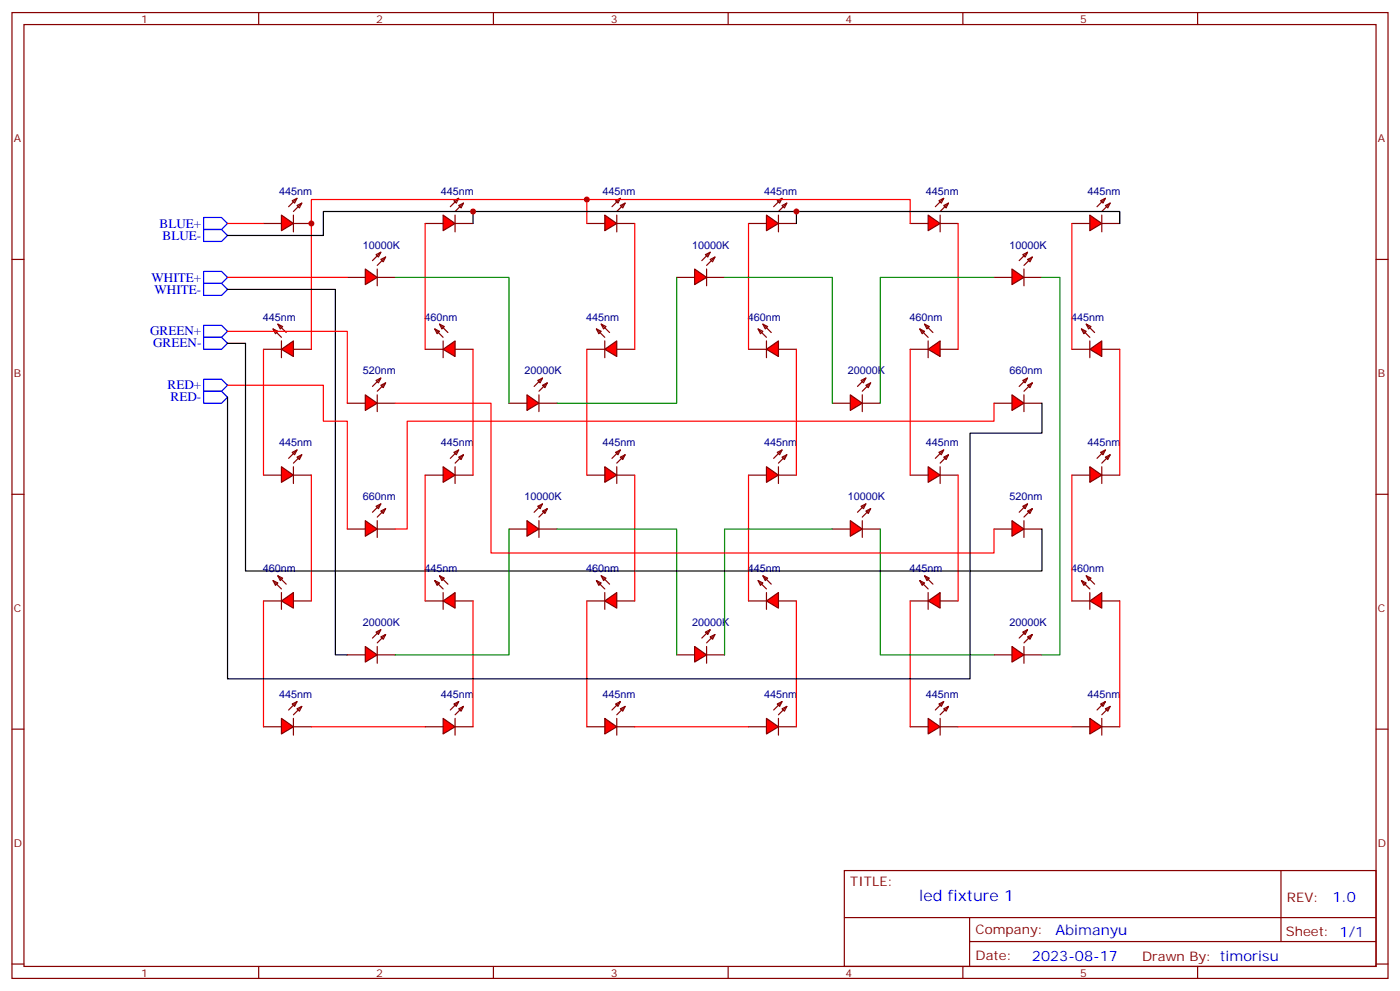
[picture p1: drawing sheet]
<svg xmlns="http://www.w3.org/2000/svg" width="412mm" height="292mm" viewBox="0 0 412 292" stroke-linecap="round" stroke-linejoin="round" font-family="sans-serif">
<g fill="none" stroke="#870000" stroke-width=".35">
<path d="M3.5 3.7h405.4v284.3h-405.4zM7.1 7.2h398.2v277.3h-398.2zM76.2 3.7v3.5M145.3 3.7v3.5M214.5 3.7v3.5M283.6 3.7v3.5M352.8 3.7v3.5M3.5 76.4h3.6M86.4 63.3v5M405.3 76.4h3.6M3.5 145.5h3.6M405.3 145.5h3.6"/>
<path d="M3.5 214.7h3.6M405.3 214.7h3.6M248.7 256.3h156.6v28.2h-156.6zM377.3 256.3v20.9M248.7 270.1h156.5M285.6 277.2h119.6M285.6 270.1v14.2M3.5 283.8h3.6M76.2 284.5v3.5M145.3 284.5v3.5M214.5 284.5v3.5M283.6 284.5v3.5"/>
<path d="M352.8 284.5v3.5M405.3 283.8h3.6"/>
</g>
<path d="M82.9 63.3l3.5 2.5-3.5 2.1z" fill="#f00" stroke="#870000" stroke-width=".35"/>
<path d="M86.1 59.1l1.4-.7-.7 1.4zM87.5 58.4l-2.5 2.5M88.9 59.8l-2.5 2.5M77.6 65.8h5.3M86.4 65.8h5.3M87.5 60.5l1.4-.7-.7 1.4zM82.9 100.4v4.9" fill="none" stroke="#870000" stroke-width=".35"/>
<path d="M82.9 102.8l3.5-2.4v4.6z" fill="#f00" stroke="#870000" stroke-width=".35"/>
<path d="M80.4 96.8l1.4 .7-.7 .7zM80.4 96.8l2.5 2.5M81.8 95.4l1.5 .7-.8 .7zM81.8 95.4l2.5 2.5M77.6 102.8h5.3M86.4 102.8h5.3M86.4 137.4v4.9" fill="none" stroke="#870000" stroke-width=".35"/>
<path d="M82.9 137.4l3.5 2.5-3.5 2.1z" fill="#f00" stroke="#870000" stroke-width=".35"/>
<path d="M77.6 139.9h5.3M86.1 133.2l1.4-.7-.7 1.4zM86.4 139.9h5.3M87.5 134.6l1.4-.7-.7 1.4zM87.5 132.5l-2.5 2.4M88.9 133.9l-2.5 2.4M82.9 174.4v5" fill="none" stroke="#870000" stroke-width=".35"/>
<path d="M82.9 176.9l3.5-2.5v4.6z" fill="#f00" stroke="#870000" stroke-width=".35"/>
<path d="M77.6 176.9h5.3M80.4 170.9l1.4 .7-.7 .7zM80.4 170.9l2.5 2.5M81.8 169.5l1.5 .7-.8 .7zM81.8 169.5l2.5 2.5M86.4 176.9h5.3M86.4 211.5v4.9" fill="none" stroke="#870000" stroke-width=".35"/>
<path d="M82.9 211.5l3.5 2.5-3.5 2.1z" fill="#f00" stroke="#870000" stroke-width=".35"/>
<path d="M77.6 214h5.3M86.1 207.3l1.4-.7-.7 1.4zM86.4 214h5.3M87.5 208.7l1.4-.7-.7 1.4zM87.5 206.6l-2.5 2.4M88.9 208l-2.5 2.4M134.1 211.5v4.9" fill="none" stroke="#870000" stroke-width=".35"/>
<path d="M130.5 211.5l3.6 2.5-3.6 2.1z" fill="#f00" stroke="#870000" stroke-width=".35"/>
<path d="M134.1 137.4v4.9M125.2 214h5.3M133.7 207.3l1.4-.7-.7 1.4zM134.1 214h5.2M135.1 208.7l1.4-.7-.7 1.4zM135.1 206.6l-2.5 2.4M136.5 208l-2.4 2.4" fill="none" stroke="#870000" stroke-width=".35"/>
<path d="M130.5 137.4l3.6 2.5-3.6 2.1z" fill="#f00" stroke="#870000" stroke-width=".35"/>
<path d="M134.1 63.3v5M125.2 139.9h5.3M133.7 133.2l1.4-.7-.7 1.4zM134.1 139.9h5.2M135.1 134.6l1.4-.7-.7 1.4zM135.1 132.5l-2.5 2.4M136.5 133.9l-2.4 2.4" fill="none" stroke="#870000" stroke-width=".35"/>
<path d="M130.5 63.3l3.6 2.5-3.6 2.1z" fill="#f00" stroke="#870000" stroke-width=".35"/>
<path d="M133.7 59.1l1.4-.7-.7 1.4zM135.1 58.4l-2.5 2.5M136.5 59.8l-2.4 2.5M125.2 65.8h5.3M134.1 65.8h5.2M135.1 60.5l1.4-.7-.7 1.4zM229.3 63.3v5" fill="none" stroke="#870000" stroke-width=".35"/>
<path d="M225.8 63.3l3.5 2.5-3.5 2.1z" fill="#f00" stroke="#870000" stroke-width=".35"/>
<path d="M229 59.1l1.4-.7-.7 1.4zM230.4 58.4l-2.5 2.5M231.8 59.8l-2.5 2.5M220.5 65.8h5.3M229.3 65.8h5.3M230.4 60.5l1.4-.7-.7 1.4zM229.3 137.4v4.9" fill="none" stroke="#870000" stroke-width=".35"/>
<path d="M225.8 137.4l3.5 2.5-3.5 2.1z" fill="#f00" stroke="#870000" stroke-width=".35"/>
<path d="M220.5 139.9h5.3M229 133.2l1.4-.7-.7 1.4zM229.3 139.9h5.3M230.4 134.6l1.4-.7-.7 1.4zM230.4 132.5l-2.5 2.4M231.8 133.9l-2.5 2.4M229.3 211.5v4.9" fill="none" stroke="#870000" stroke-width=".35"/>
<path d="M225.8 211.5l3.5 2.5-3.5 2.1z" fill="#f00" stroke="#870000" stroke-width=".35"/>
<path d="M181.7 211.5v4.9M220.5 214h5.3M229 207.3l1.4-.7-.7 1.4zM229.3 214h5.3M230.4 208.7l1.4-.7-.7 1.4zM230.4 206.6l-2.5 2.4M231.8 208l-2.5 2.4" fill="none" stroke="#870000" stroke-width=".35"/>
<path d="M178.2 211.5l3.5 2.5-3.5 2.1z" fill="#f00" stroke="#870000" stroke-width=".35"/>
<path d="M178.2 174.4v5M172.9 214h5.3M181.3 207.3l1.4-.7-.7 1.4zM181.7 214h5.3M182.7 208.7l1.4-.7-.7 1.4zM182.7 206.6l-2.4 2.4M184.1 208l-2.4 2.4" fill="none" stroke="#870000" stroke-width=".35"/>
<path d="M178.2 176.9l3.5-2.5v4.6z" fill="#f00" stroke="#870000" stroke-width=".35"/>
<path d="M181.7 137.4v4.9M172.9 176.9h5.3M175.7 170.9l1.4 .7-.7 .7zM175.7 170.9l2.5 2.5M177.1 169.5l1.4 .7-.7 .7zM177.1 169.5l2.5 2.5M181.7 176.9h5.3" fill="none" stroke="#870000" stroke-width=".35"/>
<path d="M178.2 137.4l3.5 2.5-3.5 2.1z" fill="#f00" stroke="#870000" stroke-width=".35"/>
<path d="M178.2 100.4v4.9M172.9 139.9h5.3M181.3 133.2l1.4-.7-.7 1.4zM181.7 139.9h5.3M182.7 134.6l1.4-.7-.7 1.4zM182.7 132.5l-2.4 2.4M184.1 133.9l-2.4 2.4" fill="none" stroke="#870000" stroke-width=".35"/>
<path d="M178.2 102.8l3.5-2.4v4.6z" fill="#f00" stroke="#870000" stroke-width=".35"/>
<path d="M181.7 63.3v5M175.7 96.8l1.4 .7-.7 .7zM175.7 96.8l2.5 2.5M177.1 95.4l1.4 .7-.7 .7zM177.1 95.4l2.5 2.5M172.9 102.8h5.3M181.7 102.8h5.3" fill="none" stroke="#870000" stroke-width=".35"/>
<path d="M178.2 63.3l3.5 2.5-3.5 2.1z" fill="#f00" stroke="#870000" stroke-width=".35"/>
<path d="M181.3 59.1l1.4-.7-.7 1.4zM182.7 58.4l-2.4 2.5M184.1 59.8l-2.4 2.5M172.9 65.8h5.3M181.7 65.8h5.3M182.7 60.5l1.4-.7-.7 1.4zM324.6 63.3v5" fill="none" stroke="#870000" stroke-width=".35"/>
<path d="M321 63.3l3.6 2.5-3.6 2.1z" fill="#f00" stroke="#870000" stroke-width=".35"/>
<path d="M324.2 59.1l1.4-.7-.7 1.4zM325.6 58.4l-2.5 2.5M327 59.8l-2.4 2.5M315.7 65.8h5.3M324.6 65.8h5.2M325.6 60.5l1.4-.7-.7 1.4zM324.6 137.4v4.9" fill="none" stroke="#870000" stroke-width=".35"/>
<path d="M321 137.4l3.6 2.5-3.6 2.1z" fill="#f00" stroke="#870000" stroke-width=".35"/>
<path d="M315.7 139.9h5.3M324.2 133.2l1.4-.7-.7 1.4zM324.6 139.9h5.2M325.6 134.6l1.4-.7-.7 1.4zM325.6 132.5l-2.5 2.4M327 133.9l-2.4 2.4M324.6 211.5v4.9" fill="none" stroke="#870000" stroke-width=".35"/>
<path d="M321 211.5l3.6 2.5-3.6 2.1z" fill="#f00" stroke="#870000" stroke-width=".35"/>
<path d="M276.9 211.5v4.9M315.7 214h5.3M324.2 207.3l1.4-.7-.7 1.4zM324.6 214h5.2M325.6 208.7l1.4-.7-.7 1.4zM325.6 206.6l-2.5 2.4M327 208l-2.4 2.4" fill="none" stroke="#870000" stroke-width=".35"/>
<path d="M273.4 211.5l3.5 2.5-3.5 2.1z" fill="#f00" stroke="#870000" stroke-width=".35"/>
<path d="M321 174.4v5M268.1 214h5.3M276.6 207.3l1.4-.7-.7 1.4zM276.9 214h5.3M278 208.7l1.4-.7-.7 1.4zM278 206.6l-2.5 2.4M279.4 208l-2.5 2.4" fill="none" stroke="#870000" stroke-width=".35"/>
<path d="M321 176.9l3.6-2.5v4.6z" fill="#f00" stroke="#870000" stroke-width=".35"/>
<path d="M276.9 137.4v4.9M315.7 176.9h5.3M318.6 170.9l1.4 .7-.7 .7zM318.6 170.9l2.4 2.5M320 169.5l1.4 .7-.7 .7zM320 169.5l2.4 2.5M324.6 176.9h5.2" fill="none" stroke="#870000" stroke-width=".35"/>
<path d="M273.4 137.4l3.5 2.5-3.5 2.1z" fill="#f00" stroke="#870000" stroke-width=".35"/>
<path d="M321 100.4v4.9M268.1 139.9h5.3M276.6 133.2l1.4-.7-.7 1.4zM276.9 139.9h5.3M278 134.6l1.4-.7-.7 1.4zM278 132.5l-2.5 2.4M279.4 133.9l-2.5 2.4" fill="none" stroke="#870000" stroke-width=".35"/>
<path d="M321 102.8l3.6-2.4v4.6z" fill="#f00" stroke="#870000" stroke-width=".35"/>
<path d="M276.9 63.3v5M318.6 96.8l1.4 .7-.7 .7zM318.6 96.8l2.4 2.5M320 95.4l1.4 .7-.7 .7zM320 95.4l2.4 2.5M315.7 102.8h5.3M324.6 102.8h5.2" fill="none" stroke="#870000" stroke-width=".35"/>
<path d="M273.4 63.3l3.5 2.5-3.5 2.1z" fill="#f00" stroke="#870000" stroke-width=".35"/>
<path d="M276.6 59.1l1.4-.7-.7 1.4zM278 58.4l-2.5 2.5M279.4 59.8l-2.5 2.5M268.1 65.8h5.3M276.9 65.8h5.3M278 60.5l1.4-.7-.7 1.4zM130.5 174.4v5" fill="none" stroke="#870000" stroke-width=".35"/>
<path d="M130.5 176.9l3.6-2.5v4.6z" fill="#f00" stroke="#870000" stroke-width=".35"/>
<path d="M130.5 100.4v4.9M125.2 176.9h5.3M128.1 170.9l1.4 .7-.7 .7zM128.1 170.9l2.4 2.5M129.5 169.5l1.4 .7-.7 .7zM129.5 169.5l2.4 2.5M134.1 176.9h5.2" fill="none" stroke="#870000" stroke-width=".35"/>
<path d="M130.5 102.8l3.6-2.4v4.6z" fill="#f00" stroke="#870000" stroke-width=".35"/>
<path d="M128.1 96.8l1.4 .7-.7 .7zM128.1 96.8l2.4 2.5M129.5 95.4l1.4 .7-.7 .7zM129.5 95.4l2.4 2.5M125.2 102.8h5.3M134.1 102.8h5.2M225.8 100.4v4.9" fill="none" stroke="#870000" stroke-width=".35"/>
<path d="M225.8 102.8l3.5-2.4v4.6z" fill="#f00" stroke="#870000" stroke-width=".35"/>
<path d="M223.3 96.8l1.4 .7-.7 .7zM223.3 96.8l2.5 2.5M224.7 95.4l1.4 .7-.7 .7zM224.7 95.4l2.5 2.5M220.5 102.8h5.3M229.3 102.8h5.3M225.8 174.4v5" fill="none" stroke="#870000" stroke-width=".35"/>
<path d="M225.8 176.9l3.5-2.5v4.6z" fill="#f00" stroke="#870000" stroke-width=".35"/>
<path d="M273.4 100.4v4.9M220.5 176.9h5.3M223.3 170.9l1.4 .7-.7 .7zM223.3 170.9l2.5 2.5M224.7 169.5l1.4 .7-.7 .7zM224.7 169.5l2.5 2.5M229.3 176.9h5.3" fill="none" stroke="#870000" stroke-width=".35"/>
<path d="M273.4 102.8l3.5-2.4v4.6z" fill="#f00" stroke="#870000" stroke-width=".35"/>
<path d="M270.9 96.8l1.4 .7-.7 .7zM270.9 96.8l2.5 2.5M272.3 95.4l1.5 .7-.8 .7zM272.3 95.4l2.5 2.5M268.1 102.8h5.3M276.9 102.8h5.3M273.4 174.4v5" fill="none" stroke="#870000" stroke-width=".35"/>
<path d="M273.4 176.9l3.5-2.5v4.6z" fill="#f00" stroke="#870000" stroke-width=".35"/>
<path d="M111.1 79.2v4.9M268.1 176.9h5.3M270.9 170.9l1.4 .7-.7 .7zM270.9 170.9l2.5 2.5M272.3 169.5l1.5 .7-.8 .7zM272.3 169.5l2.5 2.5M276.9 176.9h5.3" fill="none" stroke="#870000" stroke-width=".35"/>
<path d="M107.6 79.2l3.5 2.5-3.5 2.1z" fill="#f00" stroke="#870000" stroke-width=".35"/>
<path d="M110.8 75l1.4-.7-.7 1.4zM112.2 76.4l1.4-.7-.7 1.4zM112.2 74.3l-2.5 2.4M113.6 75.7l-2.5 2.4M102.3 81.7h5.3M111.1 81.7h5.3M111.1 190.3v5" fill="none" stroke="#870000" stroke-width=".35"/>
<path d="M107.6 190.3l3.5 2.5-3.5 2.1z" fill="#f00" stroke="#870000" stroke-width=".35"/>
<path d="M102.3 192.8h5.3M110.8 186.1l1.4-.7-.7 1.4zM111.1 192.8h5.3M112.2 187.5l1.4-.7-.7 1.4zM112.2 185.4l-2.5 2.5M113.6 186.8l-2.5 2.5M208.1 190.3v5" fill="none" stroke="#870000" stroke-width=".35"/>
<path d="M204.6 190.3l3.5 2.5-3.5 2.1z" fill="#f00" stroke="#870000" stroke-width=".35"/>
<path d="M208.1 79.2v4.9M199.3 192.8h5.3M207.8 186.1l1.4-.7-.7 1.4zM208.1 192.8h5.3M209.2 187.5l1.4-.7-.7 1.4zM209.2 185.4l-2.5 2.5M210.6 186.8l-2.5 2.5" fill="none" stroke="#870000" stroke-width=".35"/>
<path d="M204.6 79.2l3.5 2.5-3.5 2.1z" fill="#f00" stroke="#870000" stroke-width=".35"/>
<path d="M207.8 75l1.4-.7-.7 1.4zM209.2 76.4l1.4-.7-.7 1.4zM209.2 74.3l-2.5 2.4M210.6 75.7l-2.5 2.4M199.3 81.7h5.3M208.1 81.7h5.3M301.6 190.3v5" fill="none" stroke="#870000" stroke-width=".35"/>
<path d="M298.1 190.3l3.5 2.5-3.5 2.1z" fill="#f00" stroke="#870000" stroke-width=".35"/>
<path d="M301.6 79.2v4.9M292.8 192.8h5.3M301.3 186.1l1.4-.7-.7 1.4zM301.6 192.8h5.3M302.7 187.5l1.4-.7-.7 1.4zM302.7 185.4l-2.5 2.5M304.1 186.8l-2.5 2.5" fill="none" stroke="#870000" stroke-width=".35"/>
<path d="M298.1 79.2l3.5 2.5-3.5 2.1z" fill="#f00" stroke="#870000" stroke-width=".35"/>
<path d="M301.3 75l1.4-.7-.7 1.4zM302.7 76.4l1.4-.7-.7 1.4zM302.7 74.3l-2.5 2.4M304.1 75.7l-2.5 2.4M292.8 81.7h5.3M301.6 81.7h5.3M158.7 116.2v5" fill="none" stroke="#870000" stroke-width=".35"/>
<path d="M155.2 116.2l3.5 2.5-3.5 2.1z" fill="#f00" stroke="#870000" stroke-width=".35"/>
<path d="M149.9 118.7h5.3M158.4 112l1.4-.7-.7 1.4zM158.7 118.7h5.3M159.8 113.4l1.4-.7-.7 1.4zM159.8 111.3l-2.5 2.5M161.2 112.7l-2.5 2.5M158.7 153.3v4.9" fill="none" stroke="#870000" stroke-width=".35"/>
<path d="M155.2 153.3l3.5 2.5-3.5 2.1z" fill="#f00" stroke="#870000" stroke-width=".35"/>
<path d="M149.9 155.8h5.3M158.4 149l1.4-.7-.7 1.5zM158.7 155.8h5.3M159.8 150.5l1.4-.7-.7 1.4zM159.8 148.3l-2.5 2.5M161.2 149.8l-2.5 2.4M254 153.3v4.9" fill="none" stroke="#870000" stroke-width=".35"/>
<path d="M250.5 153.3l3.5 2.5-3.5 2.1z" fill="#f00" stroke="#870000" stroke-width=".35"/>
<path d="M254 116.2v5M245.2 155.8h5.3M253.6 149l1.5-.7-.7 1.5zM254 155.8h5.3M255.1 150.5l1.4-.7-.7 1.4zM255.1 148.3l-2.5 2.5M256.5 149.8l-2.5 2.4" fill="none" stroke="#870000" stroke-width=".35"/>
<path d="M250.5 116.2l3.5 2.5-3.5 2.1z" fill="#f00" stroke="#870000" stroke-width=".35"/>
<path d="M111.1 116.2v5M245.2 118.7h5.3M253.6 112l1.5-.7-.7 1.4zM254 118.7h5.3M255.1 113.4l1.4-.7-.7 1.4zM255.1 111.3l-2.5 2.5M256.5 112.7l-2.5 2.5" fill="none" stroke="#870000" stroke-width=".35"/>
<path d="M107.6 116.2l3.5 2.5-3.5 2.1z" fill="#f00" stroke="#870000" stroke-width=".35"/>
<path d="M102.3 118.7h5.3M110.8 112l1.4-.7-.7 1.4zM111.1 118.7h5.3M112.2 113.4l1.4-.7-.7 1.4zM112.2 111.3l-2.5 2.5M113.6 112.7l-2.5 2.5M111.1 153.3v4.9" fill="none" stroke="#870000" stroke-width=".35"/>
<path d="M107.6 153.3l3.5 2.5-3.5 2.1z" fill="#f00" stroke="#870000" stroke-width=".35"/>
<path d="M301.6 116.2v5M102.3 155.8h5.3M110.8 149l1.4-.7-.7 1.5zM111.1 155.8h5.3M112.2 150.5l1.4-.7-.7 1.4zM112.2 148.3l-2.5 2.5M113.6 149.8l-2.5 2.4" fill="none" stroke="#870000" stroke-width=".35"/>
<path d="M298.1 116.2l3.5 2.5-3.5 2.1z" fill="#f00" stroke="#870000" stroke-width=".35"/>
<path d="M292.8 118.7h5.3M301.3 112l1.4-.7-.7 1.4zM301.6 118.7h5.3M302.7 113.4l1.4-.7-.7 1.4zM302.7 111.3l-2.5 2.5M304.1 112.7l-2.5 2.5M301.6 153.3v4.9" fill="none" stroke="#870000" stroke-width=".35"/>
<path d="M298.1 153.3l3.5 2.5-3.5 2.1z" fill="#f00" stroke="#870000" stroke-width=".35"/>
<path d="M292.8 155.8h5.3M301.3 149l1.4-.7-.7 1.5zM301.6 155.8h5.3M302.7 150.5l1.4-.7-.7 1.4zM302.7 148.3l-2.5 2.5M304.1 149.8l-2.5 2.4" fill="none" stroke="#870000" stroke-width=".35"/>
<g fill="none" stroke="#f00" stroke-width=".35">
<path d="M172.9 58.7h95.2v7.1M67 65.8h10.6M125.2 65.8v37M172.9 65.8v-7.1h-81.2v44.1M187 65.8v37M220.5 65.8v37M282.2 65.8v37M315.7 65.8v37M67 97.5h35.3v21.2M67 81.7h35.3M67 113.4h28.2v10.6h7.1v31.8M77.6 102.8v37.1"/>
<path d="M116.4 118.7h28.2v44.1h148.2v-7M139.3 102.8v37.1M172.9 102.8v37.1M234.6 102.8v37.1M268.1 102.8v37.1M292.8 118.7v5.3h-172.9v31.8h-3.5M329.8 102.8v37.1M91.7 139.9v37M125.2 139.9v37M187 139.9v37M220.5 139.9v37M282.2 139.9v37"/>
<path d="M315.7 139.9v37M77.6 176.9v37.1M139.3 176.9v37.1M172.9 176.9v37.1M234.6 176.9v37.1M268.1 176.9v37.1M329.8 176.9v37.1M91.7 214h33.5M187 214h33.5M282.2 214h33.5"/>
</g>
<path d="M116.4 81.7h33.5v37M199.3 81.7v37h-35.3M213.4 81.7h31.8v37M292.8 81.7h-33.5v37M306.9 81.7h5.3v111.1h-5.3M149.9 155.8v37h-33.5M164 155.8h35.3v37M245.2 155.8h-31.8v37M259.3 155.8v37h33.5" fill="none" stroke="#008700" stroke-width=".35"/>
<path d="M60 64h5.3l1.7 1.8-1.7 1.8h-5.3zM60 67.6h5.3l1.7 1.7-1.7 1.8h-5.3zM60 79.9h5.3l1.7 1.8-1.7 1.7h-5.3zM60 83.4h5.3l1.7 1.8-1.7 1.8h-5.3zM60 95.8h5.3l1.7 1.7-1.7 1.8h-5.3zM60 99.3h5.3l1.7 1.8-1.7 1.7h-5.3zM60 115.2h5.3l1.7 1.7-1.7 1.8h-5.3zM60 111.7h5.3l1.7 1.7-1.7 1.8h-5.3z" fill="none" stroke="#00f" stroke-width=".35"/>
<path d="M139.3 65.8v-3.5h95.3v3.5M139.3 62.3h-44.1v7h-28.2M234.6 62.3h95.2v3.5M67 85.2h31.8v107.6h3.5M67 116.9v82.9h218.8v-72.3h21.1v-8.8M67 101.1h5.3v67h234.6v-12.3" fill="none" stroke="#000" stroke-width=".35"/>
<g fill="#c00">
<circle cx="91.7" cy="65.8" r=".88"/>
<circle cx="172.9" cy="58.7" r=".88"/>
<circle cx="234.6" cy="62.3" r=".88"/>
<circle cx="139.3" cy="62.3" r=".88"/>
</g>
<text font-size="4.6" fill="#00f" x="270.8" y="265.3">led fixture 1</text>
<g font-size="4.2" fill="#00f">
<text x="392.5" y="265.6">1.0</text>
<text x="310.9" y="275.1">Abimanyu</text>
<text x="304" y="282.9">2023-08-17</text>
</g>
<g font-size="3.9" fill="#00f">
<text x="47" y="67">BLUE+</text>
<text x="47.9" y="70.5">BLUE-</text>
<text x="44.6" y="82.9">WHITE+</text>
<text x="45.5" y="86.4">WHITE-</text>
<text x="44.2" y="98.8">GREEN+</text>
<text x="45.1" y="102.3">GREEN-</text>
<text x="49.4" y="114.6">RED+</text>
<text x="50.3" y="118.2">RED-</text>
</g>
<g font-size="3.9" fill="#800">
<text x="250.5" y="260.9">TITLE:</text>
<text x="379.1" y="265.6">REV:</text>
<text x="287.4" y="275.1">Company:</text>
<text x="378.7" y="275.7">Sheet: 1/1</text>
<text x="287.4" y="282.8">Date:</text>
<text x="336.4" y="282.8">Drawn By: timorisu</text>
</g>
<g font-size="3.2" fill="#800">
<text x="41.6" y="6.7">1</text>
<text x="110.8" y="6.7">2</text>
<text x="179.9" y="6.7">3</text>
<text x="249.1" y="6.7">4</text>
<text x="318.2" y="6.7">5</text>
<text x="4.1" y="41.8">A</text>
<text x="405.9" y="41.8">A</text>
<text x="4.1" y="110.9">B</text>
<text x="405.9" y="110.9">B</text>
<text x="4.1" y="180.1">C</text>
<text x="405.9" y="180.1">C</text>
<text x="4.1" y="249.2">D</text>
<text x="405.9" y="249.2">D</text>
<text x="41.6" y="287.5">1</text>
<text x="110.8" y="287.5">2</text>
<text x="179.9" y="287.5">3</text>
<text x="249.1" y="287.5">4</text>
<text x="318.2" y="287.5">5</text>
</g>
<g font-size="3.2" fill="#000080">
<text x="82.2" y="57.3">445nm</text>
<text x="129.8" y="57.3">445nm</text>
<text x="177.4" y="57.3">445nm</text>
<text x="225.1" y="57.3">445nm</text>
<text x="272.7" y="57.3">445nm</text>
<text x="320.3" y="57.3">445nm</text>
<text x="106.9" y="73.2">10000K</text>
<text x="203.9" y="73.2">10000K</text>
<text x="297.4" y="73.2">10000K</text>
<text x="77.4" y="94.4">445nm</text>
<text x="125.1" y="94.4">460nm</text>
<text x="172.7" y="94.4">445nm</text>
<text x="220.3" y="94.4">460nm</text>
<text x="267.9" y="94.4">460nm</text>
<text x="315.6" y="94.4">445nm</text>
<text x="106.9" y="110.2">520nm</text>
<text x="154.5" y="110.2">20000K</text>
<text x="249.8" y="110.2">20000K</text>
<text x="297.4" y="110.2">660nm</text>
<text x="82.2" y="131.4">445nm</text>
<text x="129.8" y="131.4">445nm</text>
<text x="177.4" y="131.4">445nm</text>
<text x="225.1" y="131.4">445nm</text>
<text x="272.7" y="131.4">445nm</text>
<text x="320.3" y="131.4">445nm</text>
<text x="106.9" y="147.3">660nm</text>
<text x="154.5" y="147.3">10000K</text>
<text x="249.8" y="147.3">10000K</text>
<text x="297.4" y="147.3">520nm</text>
<text x="77.4" y="168.5">460nm</text>
<text x="125.1" y="168.5">445nm</text>
<text x="172.7" y="168.5">460nm</text>
<text x="220.3" y="168.5">445nm</text>
<text x="267.9" y="168.5">445nm</text>
<text x="315.6" y="168.5">460nm</text>
<text x="106.9" y="184.3">20000K</text>
<text x="203.9" y="184.3">20000K</text>
<text x="297.4" y="184.3">20000K</text>
<text x="82.2" y="205.5">445nm</text>
<text x="129.8" y="205.5">445nm</text>
<text x="177.4" y="205.5">445nm</text>
<text x="225.1" y="205.5">445nm</text>
<text x="272.7" y="205.5">445nm</text>
<text x="320.3" y="205.5">445nm</text>
</g>
</svg>
